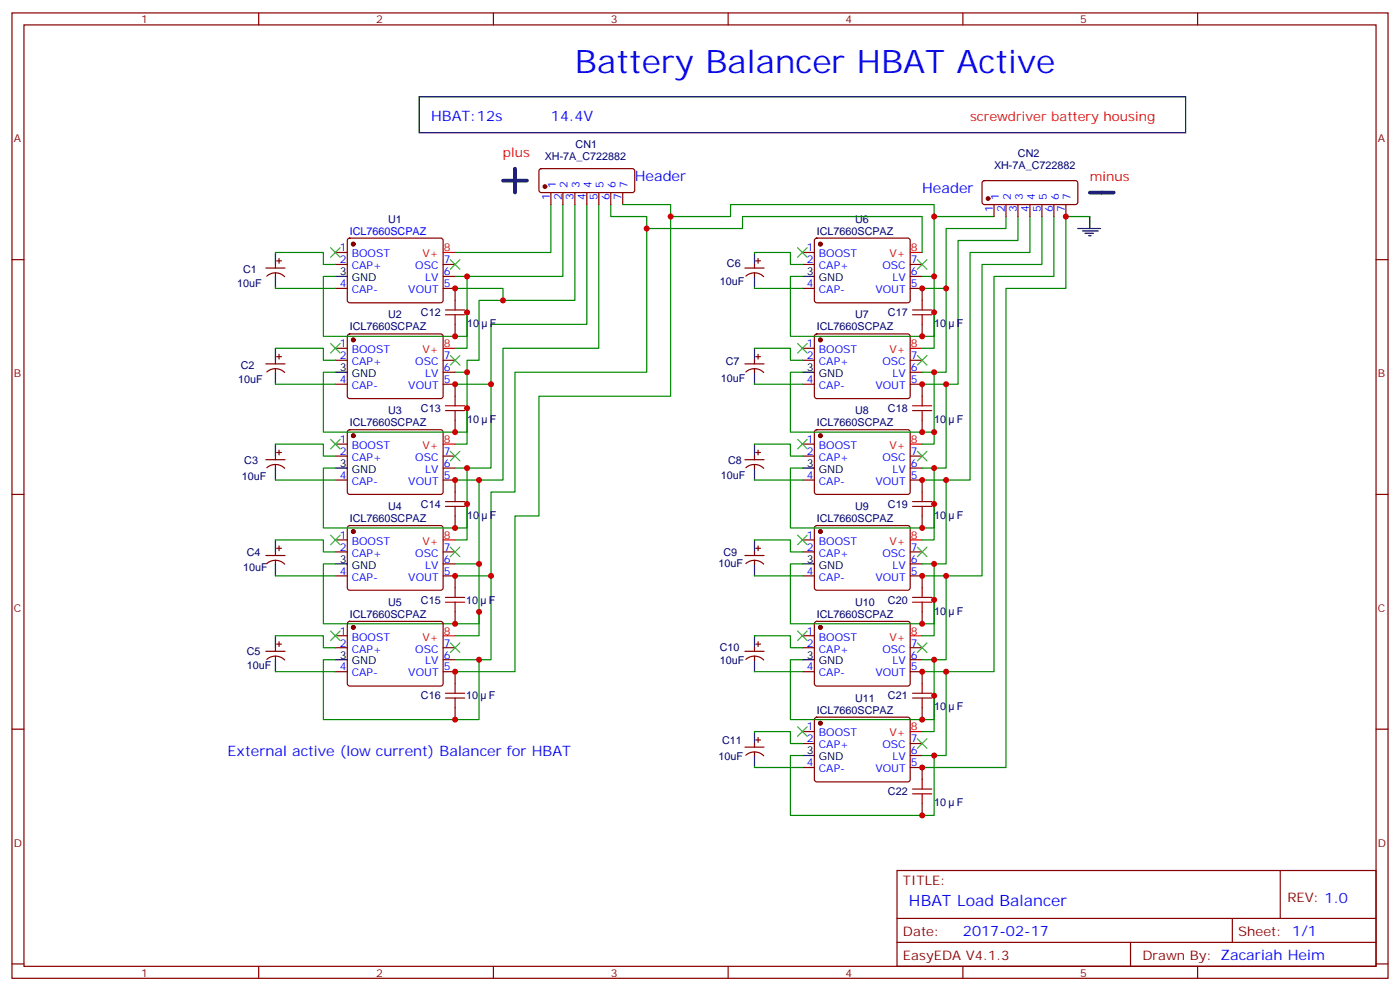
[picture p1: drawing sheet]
<svg xmlns="http://www.w3.org/2000/svg" width="412mm" height="292mm" viewBox="0 0 412 292" stroke-linecap="round" stroke-linejoin="round" font-family="sans-serif">
<g fill="none" stroke="#870000" stroke-width=".35">
<path d="M3.5 3.8h405.4v284.3h-405.4zM7.1 7.3h398.2v277.3h-398.2zM76.2 3.8v3.5M145.3 3.8v3.5M214.5 3.8v3.5M283.6 3.8v3.5M352.8 3.8v3.5M159 49.9l.5-.2h27l.5 .7v5.6l-.3 .5-.4 .2h-26.8l-.5-.2-.3-.5v-5.6zM162.3 56.7v3.6M165.8 56.7v3.6M169.3 56.7v3.6M172.9 56.7v3.6"/>
<path d="M176.4 56.7v3.6M179.9 56.7v3.6M183.4 56.7v3.6M289.5 53.4l.5-.2 27.1 .1 .4 .6v5.6l-.2 .5-.5 .3h-26.8l-.5-.3-.2-.5v-5.6zM3.5 76.5h3.6M78.3 79h5.7M81.1 77.9v1.1M81.5 76.8h1.4M82.2 76.1v1.4M98.8 74.4h3.5M98.8 77.9h3.5M102.5 70.3l.5-.2 27.1 .1 .4 .6v18l-.7 .4-27.1-.1-.4-.6v-17.7z"/>
<path d="M130.5 77.9h3.6M219.4 79h5.7M222.2 77.9v1.1M222.6 76.8h1.4M223.3 76.1v1.4M236.4 74.4h3.5M236.4 77.9h3.5M240.1 70.3l.5-.2 27.1 .1 .4 .6-.1 18-.6 .4-27.1-.1-.4-.6v-17.7zM268.1 77.9h3.5M292.8 60.3v3.5M296.3 60.3v3.5M299.9 60.3v3.5"/>
<path d="M303.4 60.3v3.5M306.9 60.3v3.5M310.4 60.3v3.5M314 60.3v3.5M405.3 76.5h3.6M78.6 81.3a3.8 3.8 0 0 1 5.2 .2M81.1 80.4v1M98.8 84.9h3.5M102.5 98.6l.5-.2h27.1l.4 .7v17.9l-.7 .4-27.1-.1-.4-.6v-17.6zM130.5 84.9h3.6v3.6M130.5 81.4h3.6M134.1 95.5v3.6"/>
<path d="M219.7 81.3a3.8 3.8 0 0 1 5.3 .2M222.2 80.4v1M236.4 84.9h3.5M240.1 98.6l.5-.2h27.1l.4 .7-.1 17.9-.6 .4-27.1-.1-.4-.6v-17.6zM268.1 84.9h3.5v3.6M268.1 81.4h3.5M271.6 95.5v3.6M78.3 107.2h5.7M78.6 109.6a3.8 3.8 0 0 1 5.2 .1M81.1 106.1v1.1M81.1 108.6v1M81.5 105.1h1.4"/>
<path d="M82.2 104.4v1.4M98.8 102.6h3.5M98.8 106.1h3.5M98.8 113.2h3.5M130.5 106.1h3.6M130.5 113.2h3.6v3.5M130.5 109.6h3.6M219.4 107.2h5.7M219.7 109.6a3.8 3.8 0 0 1 5.3 .1M222.2 106.1v1.1M222.2 108.6v1M222.6 105.1h1.4"/>
<path d="M223.3 104.4v1.4M236.4 102.6h3.5M236.4 106.1h3.5M236.4 113.2h3.5M268.1 106.1h3.5M268.1 113.2h3.5v3.5M268.1 109.6h3.5M78.3 135.4h5.7M78.6 137.8a3.8 3.8 0 0 1 5.2 .1M81.1 134.3v1.1M81.1 136.8v1.1M81.5 133.3h1.4"/>
<path d="M82.2 132.6v1.4M98.8 130.8h3.5M98.8 134.3h3.5M102.5 126.8l.5-.2h27.1l.4 .7v17.9l-.7 .4h-27.1l-.4-.7v-17.6zM130.5 134.3h3.6M130.5 137.9h3.6M134.1 123.8v3.5M219.4 135.4h5.7M219.7 137.8a3.8 3.8 0 0 1 5.3 .1M222.2 134.3v1.1M222.2 136.8v1.1M222.6 133.3h1.4"/>
<path d="M223.3 132.6v1.4M236.4 130.8h3.5M236.4 134.3h3.5M240.1 126.8l.5-.2h27.1l.4 .7-.1 17.9-.6 .4h-27.1l-.4-.7v-17.6zM268.1 134.3h3.5M268.1 137.9h3.5M271.6 123.8v3.5M3.5 145.6h3.6M98.8 141.4h3.5M98.8 159h3.5M102.5 155l.5-.2 27.1 .1 .4 .6v17.9l-.7 .4h-27.1l-.4-.7v-17.6zM130.5 141.4h3.6v3.5"/>
<path d="M134.1 152v3.5M236.4 141.4h3.5M236.4 159h3.5M240.1 155l.5-.2 27.1 .1 .4 .6-.1 17.9-.6 .4h-27.1l-.4-.7v-17.6zM268.1 141.4h3.5v3.5M271.6 152v3.5M405.3 145.6h3.6M78.3 163.6h5.7M78.6 166a3.8 3.8 0 0 1 5.2 .2M81.1 162.6v1M81.1 165v1.1M81.5 161.5h1.4"/>
<path d="M82.2 160.8v1.4M98.8 162.6h3.5M98.8 169.6h3.5M130.5 162.6h3.6M130.5 169.6h3.6v3.5M130.5 166.1h3.6M219.4 163.6h5.7M219.7 166a3.8 3.8 0 0 1 5.3 .2M222.2 162.6v1M222.2 165v1.1M222.6 161.5h1.4M223.3 160.8v1.4"/>
<path d="M236.4 162.6h3.5M236.4 169.6h3.5M268.1 162.6h3.5M268.1 169.6h3.5v3.5M268.1 166.1h3.5M78.3 191.8h5.7M78.6 194.2a3.8 3.8 0 0 1 5.2 .2M81.1 190.8v1M81.1 193.3v1M81.5 189.7h1.4M82.2 189v1.4M98.8 187.3h3.5"/>
<path d="M98.8 190.8h3.5M98.8 197.8h3.5M102.5 183.2l.5-.2 27.1 .1 .4 .6v17.9l-.7 .5-27.1-.1-.4-.6v-17.7zM130.5 190.8h3.6M130.5 197.8h3.6v3.6M130.5 194.3h3.6M134.1 180.2v3.5M219.4 191.8h5.7M219.7 194.2a3.8 3.8 0 0 1 5.3 .2M222.2 190.8v1M222.2 193.3v1M222.6 189.7h1.4"/>
<path d="M223.3 189v1.4M236.4 187.3h3.5M236.4 190.8h3.5M236.4 197.8h3.5M240.1 183.2l.5-.2 27.1 .1 .4 .6-.1 17.9-.6 .5-27.1-.1-.4-.6v-17.7zM268.1 190.8h3.5M268.1 197.8h3.5v3.6M268.1 194.3h3.5M271.6 180.2v3.5M3.5 214.8h3.6M134.1 208.4v3.5M222.2 219v1.1"/>
<path d="M222.6 217.9h1.4M223.3 217.2v1.5M236.4 215.5h3.5M236.4 219h3.5M240.1 211.4l.5-.2 27.1 .1 .4 .6-.1 18-.6 .4-27.1-.1-.4-.6v-17.7zM268.1 219h3.5M271.6 208.4v3.5M405.3 214.8h3.6M219.4 220.1h5.7M219.7 222.4a3.8 3.8 0 0 1 5.3 .2M222.2 221.5v1M236.4 226.1h3.5"/>
<path d="M268.1 226.1h3.5v3.5M268.1 222.5h3.5M271.6 236.6v3.6M264.2 256.4h141.1v28.2h-141.1zM377.1 256.4v14.1M264.2 270.5h141.1M264.2 277.6h141.1M333 277.6v7M363 270.5v7.1M3.5 283.9h3.6M76.2 284.6v3.5M145.3 284.6v3.5"/>
<path d="M214.5 284.6v3.5M283.6 284.6v3.5M352.8 284.6v3.5M405.3 283.9h3.6"/>
</g>
<g fill="#870000" stroke="#870000" stroke-width=".35">
<circle cx="104.1" cy="71.9" r=".53"/>
<circle cx="104.1" cy="100.1" r=".53"/>
<circle cx="104.1" cy="128.3" r=".53"/>
<circle cx="104.1" cy="156.6" r=".53"/>
<circle cx="241.7" cy="71.9" r=".53"/>
<circle cx="241.7" cy="100.1" r=".53"/>
<circle cx="241.7" cy="128.3" r=".53"/>
<circle cx="241.7" cy="156.6" r=".53"/>
<circle cx="241.7" cy="184.8" r=".53"/>
<circle cx="241.7" cy="213" r=".53"/>
<circle cx="104.1" cy="184.8" r=".53"/>
<circle cx="160.5" cy="55" r=".53"/>
<circle cx="291" cy="58.5" r=".53"/>
</g>
<g fill="none" stroke="#000" stroke-width=".35">
<path d="M123.5 28.5h225.7v10.6h-225.7zM81.1 74.4v3.5M222.2 74.4v3.5M317.5 67.3h6.7M318.9 68h4.6M319.6 68.7h2.5M320.7 69.4h.7M321 63.8v3.5M81.1 81.4v3.5M98.8 81.4h3.5M222.2 81.4v3.5M236.4 81.4h3.5"/>
<path d="M81.1 102.6v3.5M81.1 109.6v3.6M98.8 109.6h3.5M222.2 102.6v3.5M222.2 109.6v3.6M236.4 109.6h3.5M81.1 130.8v3.5M81.1 137.9v3.5M98.8 137.9h3.5M222.2 130.8v3.5M222.2 137.9v3.5M236.4 137.9h3.5"/>
<path d="M81.1 159v3.6M222.2 159v3.6M81.1 166.1v3.5M98.8 166.1h3.5M222.2 166.1v3.5M236.4 166.1h3.5M81.1 187.3v3.5M81.1 194.3v3.5M98.8 194.3h3.5M222.2 187.3v3.5M222.2 194.3v3.5M236.4 194.3h3.5"/>
<path d="M222.2 215.5v3.5M222.2 222.5v3.6M236.4 222.5h3.5"/>
</g>
<path d="M130.5 74.4h3.6M268.1 74.4h3.5M130.5 102.6h3.6M268.1 102.6h3.5M130.5 130.8h3.6M268.1 130.8h3.5M130.5 159h3.6M268.1 159h3.5M130.5 187.3h3.6M268.1 187.3h3.5M268.1 215.5h3.5" fill="none" stroke="#f00" stroke-width=".35"/>
<g fill="none" stroke="#008700" stroke-width=".35">
<path d="M81.1 74.4h14.1v3.5h3.6M162.3 60.3v14.1h-28.2M165.8 60.3v21.1h-28.2M169.3 60.3v28.2h-21.1v-3.6h-14.1M172.9 60.3v35.2h-28.3v17.7h-10.5M176.4 60.3v42.3h-28.2v38.8h-14.1M179.9 60.3v3.5h10.6v45.8h-38.8v35.3h-7.1v24.7h-10.5M183.4 60.3h14.2v3.5M190.5 67.3h28.2v-3.5h52.9v10.6M222.2 74.4h10.6v3.5h3.6M275.2 63.8h17.6M296.3 63.8v3.5h-17.6v17.6"/>
<path d="M299.9 63.8v7h-17.7v42.4h-3.5M303.4 63.8v10.6h-17.6v67h-7.1M306.9 63.8v14.1h-17.6v91.7h-10.6M310.4 63.8v17.6h-17.6v116.4h-14.1M321 63.8h-7v21.1h-17.7v141.2h-24.7M81.1 84.9h17.7M98.8 81.4h-3.6v17.7h42.4v-17.7h-3.5M137.6 92v10.6h-3.5M148.2 88.5h-7.1v17.6h-3.5v3.5h-3.5M222.2 84.9h14.2M236.4 81.4h-3.6v17.7h42.4v-17.7h-3.6M271.6 84.9h7.1v24.7h-7.1"/>
<path d="M275.2 81.4v-21.1h-60v3.5h-17.6v52.9h-38.9v35.3h-7v45.8h-17.6M275.2 92v10.6h-3.6M81.1 102.6h14.1v3.5h3.6M81.1 113.2h17.7M98.8 109.6h-3.6v17.7h42.4v-17.7M144.6 113.2v24.7h-10.5M222.2 102.6h10.6v3.5h3.6M222.2 113.2h14.2M236.4 109.6h-3.6v17.7h42.4v3.5h-3.6M271.6 113.2h7.1v24.7h-3.5M275.2 109.6v17.7M81.1 130.8h14.1v3.5h3.6"/>
<path d="M98.8 137.9h-3.6v17.6h42.4v-17.6M137.6 120.2v10.6h-3.5M222.2 130.8h10.6v3.5h3.6M236.4 137.9h-3.6v17.6h42.4v-17.6h-3.6M81.1 159h14.1v3.6h3.6M81.1 141.4h17.7M137.6 148.4v10.6h-3.5M141.1 141.4v24.7h-7M222.2 159h10.6v3.6h3.6M222.2 141.4h14.2M271.6 141.4h7.1v24.7h-3.5M275.2 148.4v10.6h-3.6"/>
<path d="M81.1 169.6h17.7M98.8 166.1h-3.6v17.6h45.9v-3.5M141.1 166.1v21.2h-7M144.6 169.6v24.7h-10.5M222.2 169.6h14.2M236.4 166.1h-3.6v17.6h42.4v-17.6h-3.6M271.6 169.6h7.1v24.7h-3.5M275.2 176.7v10.6h-3.6M81.1 187.3h14.1v3.5h3.6M81.1 197.8h17.7M98.8 194.3h-3.6v17.6h45.9v-17.6M222.2 187.3h10.6v3.5h3.6"/>
<path d="M222.2 197.8h14.2M236.4 194.3h-3.6v17.6h42.4v-17.6h-3.6M271.6 197.8h7.1v24.7h-3.5M222.2 215.5h10.6v3.5h3.6M275.2 204.9v10.6h-3.6M222.2 226.1h14.2M236.4 222.5h-3.6v17.7h42.4v-17.7h-3.6"/>
</g>
<path d="M151.7 49.7v3.5h-3.5M155.2 53.2h-3.5v3.5M321 56.7h7.1" fill="none" stroke="#000" stroke-width="1.1"/>
<g fill="none" stroke="#3c3" stroke-width=".35">
<path d="M97.4 73l2.8 2.8M100.2 73l-2.8 2.8M132.6 76.5l2.9 2.8M135.5 76.5l-2.9 2.8M234.9 73l2.9 2.8M237.8 73l-2.9 2.8M270.2 76.5l2.8 2.8M273 76.5l-2.8 2.8M97.4 101.2l2.8 2.8M100.2 101.2l-2.8 2.8M132.6 104.7l2.9 2.8M135.5 104.7l-2.9 2.8"/>
<path d="M234.9 101.2l2.9 2.8M237.8 101.2l-2.9 2.8M270.2 104.7l2.8 2.8M273 104.7l-2.8 2.8M97.4 129.4l2.8 2.8M100.2 129.4l-2.8 2.8M132.6 132.9l2.9 2.8M135.5 132.9l-2.9 2.8M234.9 129.4l2.9 2.8M237.8 129.4l-2.9 2.8M270.2 132.9l2.8 2.8M273 132.9l-2.8 2.8"/>
<path d="M97.4 157.6l2.8 2.8M100.2 157.6l-2.8 2.8M234.9 157.6l2.9 2.8M237.8 157.6l-2.9 2.8M132.6 161.1l2.9 2.9M135.5 161.1l-2.9 2.9M270.2 161.1l2.8 2.9M273 161.1l-2.8 2.9M97.4 185.8l2.8 2.9M100.2 185.8l-2.8 2.9M132.6 189.4l2.9 2.8M135.5 189.4l-2.9 2.8"/>
<path d="M234.9 185.8l2.9 2.9M237.8 185.8l-2.9 2.9M270.2 189.4l2.8 2.8M273 189.4l-2.8 2.8M234.9 214.1l2.9 2.8M237.8 214.1l-2.9 2.8M270.2 217.6l2.8 2.8M273 217.6l-2.8 2.8"/>
</g>
<g fill="none" stroke="#a10000" stroke-width=".35">
<path d="M131.2 92.7h5.7M131.2 91.3h5.7M134.1 88.5v2.8M134.1 92.7v2.8M268.8 92.7h5.7M268.8 91.3h5.7M271.6 88.5v2.8M271.6 92.7v2.8M131.2 119.5h5.7M134.1 116.7v2.8M268.8 119.5h5.7M271.6 116.7v2.8"/>
<path d="M131.2 120.9h5.7M134.1 120.9v2.9M268.8 120.9h5.7M271.6 120.9v2.9M131.2 149.2h5.7M131.2 147.7h5.7M134.1 144.9v2.8M134.1 149.2v2.8M268.8 149.2h5.7M268.8 147.7h5.7M271.6 144.9v2.8M271.6 149.2v2.8"/>
<path d="M131.2 177.4h5.7M131.2 176h5.7M134.1 173.1v2.9M134.1 177.4v2.8M268.8 177.4h5.7M268.8 176h5.7M271.6 173.1v2.9M271.6 177.4v2.8M131.2 205.6h5.7M131.2 204.2h5.7M134.1 201.4v2.8M134.1 205.6v2.8"/>
<path d="M268.8 205.6h5.7M268.8 204.2h5.7M271.6 201.4v2.8M271.6 205.6v2.8M268.8 233.8h5.7M268.8 232.4h5.7M271.6 229.6v2.8M271.6 233.8v2.8"/>
</g>
<g fill="#c00">
<circle cx="137.6" cy="92" r=".88"/>
<circle cx="137.6" cy="81.4" r=".88"/>
<circle cx="148.2" cy="88.5" r=".88"/>
<circle cx="137.6" cy="109.6" r=".88"/>
<circle cx="137.6" cy="120.2" r=".88"/>
<circle cx="144.6" cy="113.2" r=".88"/>
<circle cx="137.6" cy="137.9" r=".88"/>
<circle cx="137.6" cy="148.4" r=".88"/>
<circle cx="141.1" cy="141.4" r=".88"/>
<circle cx="141.1" cy="166.1" r=".88"/>
<circle cx="144.6" cy="169.6" r=".88"/>
<circle cx="141.1" cy="194.3" r=".88"/>
<circle cx="141.1" cy="180.2" r=".88"/>
<circle cx="275.2" cy="92" r=".88"/>
<circle cx="275.2" cy="148.4" r=".88"/>
<circle cx="275.2" cy="176.7" r=".88"/>
<circle cx="275.2" cy="204.9" r=".88"/>
<circle cx="275.2" cy="137.9" r=".88"/>
<circle cx="275.2" cy="166.1" r=".88"/>
<circle cx="275.2" cy="222.5" r=".88"/>
<circle cx="275.2" cy="81.4" r=".88"/>
<circle cx="278.7" cy="84.9" r=".88"/>
<circle cx="275.2" cy="194.3" r=".88"/>
<circle cx="275.2" cy="109.6" r=".88"/>
<circle cx="278.7" cy="113.2" r=".88"/>
<circle cx="278.7" cy="141.4" r=".88"/>
<circle cx="278.7" cy="169.6" r=".88"/>
<circle cx="278.7" cy="197.8" r=".88"/>
<circle cx="190.5" cy="67.3" r=".88"/>
<circle cx="275.2" cy="63.8" r=".88"/>
<circle cx="134.1" cy="84.9" r=".88"/>
<circle cx="134.1" cy="113.2" r=".88"/>
<circle cx="134.1" cy="141.4" r=".88"/>
<circle cx="134.1" cy="169.6" r=".88"/>
<circle cx="134.1" cy="197.8" r=".88"/>
<circle cx="271.6" cy="84.9" r=".88"/>
<circle cx="271.6" cy="113.2" r=".88"/>
<circle cx="271.6" cy="141.4" r=".88"/>
<circle cx="271.6" cy="169.6" r=".88"/>
<circle cx="271.6" cy="197.8" r=".88"/>
<circle cx="271.6" cy="226.1" r=".88"/>
<circle cx="134.1" cy="211.9" r=".88"/>
<circle cx="134.1" cy="183.7" r=".88"/>
<circle cx="134.1" cy="155.5" r=".88"/>
<circle cx="134.1" cy="127.3" r=".88"/>
<circle cx="134.1" cy="99.1" r=".88"/>
<circle cx="271.6" cy="240.2" r=".88"/>
<circle cx="271.6" cy="211.9" r=".88"/>
<circle cx="271.6" cy="183.7" r=".88"/>
<circle cx="271.6" cy="155.5" r=".88"/>
<circle cx="271.6" cy="127.3" r=".88"/>
<circle cx="275.2" cy="127.3" r=".88"/>
<circle cx="271.6" cy="99.1" r=".88"/>
<circle cx="197.6" cy="63.8" r=".88"/>
<circle cx="314" cy="63.8" r=".88"/>
</g>
<text font-size="9.5" fill="#00f" x="169.3" y="21.4">Battery Balancer HBAT Active</text>
<text font-size="4.6" fill="#00f" x="267.8" y="267">HBAT Load Balancer</text>
<g font-size="4.2" fill="#00f">
<text x="127" y="35.6">HBAT:12s</text>
<text x="162.3" y="35.6">14.4V</text>
<text x="187" y="53.2">Header</text>
<text x="271.6" y="56.7">Header</text>
<text x="67" y="222.5">External active (low current) Balancer for HBAT</text>
<text x="283.6" y="275.8">2017-02-17</text>
</g>
<g font-size="3.9" fill="#f00">
<text x="285.8" y="35.6">screwdriver battery housing</text>
<text x="148.2" y="46.1">plus</text>
<text x="321" y="53.2">minus</text>
</g>
<g font-size="3.9" fill="#800">
<text x="266" y="260.6">TITLE:</text>
<text x="379.2" y="265.6">REV: 1.0</text>
<text x="266" y="275.8">Date:</text>
<text x="364.8" y="275.8">Sheet: 1/1</text>
<text x="266" y="282.9">EasyEDA V4.1.3</text>
<text x="336.5" y="282.9">Drawn By: Zacariah Heim</text>
</g>
<g font-size="3.2" fill="#800">
<text x="41.6" y="6.8">1</text>
<text x="110.8" y="6.8">2</text>
<text x="179.9" y="6.8">3</text>
<text x="249.1" y="6.8">4</text>
<text x="318.2" y="6.8">5</text>
<text x="4.1" y="41.9">A</text>
<text x="405.9" y="41.9">A</text>
<text x="4.1" y="111.1">B</text>
<text x="405.9" y="111.1">B</text>
<text x="4.1" y="180.2">C</text>
<text x="405.9" y="180.2">C</text>
<text x="4.1" y="249.3">D</text>
<text x="405.9" y="249.3">D</text>
<text x="41.6" y="287.6">1</text>
<text x="110.8" y="287.6">2</text>
<text x="179.9" y="287.6">3</text>
<text x="249.1" y="287.6">4</text>
<text x="318.2" y="287.6">5</text>
</g>
<g font-size="3.2" fill="#000080">
<text x="160.5" y="47.3">XH-7A_C722882</text>
<text x="169.6" y="43.7">CN1</text>
<text x="299.9" y="46.1">CN2</text>
<text x="292.8" y="49.7">XH-7A_C722882</text>
<text x="114.3" y="65.5">U1</text>
<text x="251.9" y="65.5">U6</text>
<text x="240.6" y="69.1">ICL7660SCPAZ</text>
<text x="71.6" y="80.4">C1</text>
<text x="212" y="83.9">10uF</text>
<text x="214.1" y="78.6">C6</text>
<text x="69.8" y="84.6">10uF</text>
<text x="114.3" y="93.8">U2</text>
<text x="124" y="93.1">C12</text>
<text x="251.9" y="93.8">U7</text>
<text x="261.6" y="93.1">C17</text>
<text x="103" y="97.3">ICL7660SCPAZ</text>
<text x="137.6" y="96.3">10</text>
<text x="144.3" y="96.3">F</text>
<text x="240.6" y="97.3">ICL7660SCPAZ</text>
<text x="275.2" y="96.3">10</text>
<text x="281.9" y="96.3">F</text>
<text x="213.8" y="107.5">C7</text>
<text x="70.2" y="112.8">10uF</text>
<text x="70.9" y="108.6">C2</text>
<text x="212.4" y="112.5">10uF</text>
<text x="103" y="125.5">ICL7660SCPAZ</text>
<text x="114.3" y="122">U3</text>
<text x="124" y="121.3">C13</text>
<text x="137.6" y="124.6">10</text>
<text x="144.3" y="124.6">F</text>
<text x="240.6" y="125.5">ICL7660SCPAZ</text>
<text x="251.9" y="122">U8</text>
<text x="261.6" y="121.3">C18</text>
<text x="275.2" y="124.6">10</text>
<text x="281.9" y="124.6">F</text>
<text x="72" y="136.8">C3</text>
<text x="214.5" y="136.8">C8</text>
<text x="71.3" y="141.4">10uF</text>
<text x="212.4" y="141">10uF</text>
<text x="124" y="149.6">C14</text>
<text x="261.6" y="149.6">C19</text>
<text x="103" y="153.7">ICL7660SCPAZ</text>
<text x="114.3" y="150.2">U4</text>
<text x="137.6" y="152.8">10</text>
<text x="144.3" y="152.8">F</text>
<text x="240.6" y="153.7">ICL7660SCPAZ</text>
<text x="251.9" y="150.2">U9</text>
<text x="275.2" y="152.8">10</text>
<text x="281.9" y="152.8">F</text>
<text x="72.7" y="163.6">C4</text>
<text x="211.7" y="167.1">10uF</text>
<text x="213.1" y="163.6">C9</text>
<text x="71.6" y="168.2">10uF</text>
<text x="114.3" y="178.4">U5</text>
<text x="124" y="177.8">C15</text>
<text x="137.3" y="177.8">10</text>
<text x="144" y="177.8">F</text>
<text x="251.9" y="178.4">U10</text>
<text x="261.6" y="177.8">C20</text>
<text x="103" y="182">ICL7660SCPAZ</text>
<text x="240.6" y="182">ICL7660SCPAZ</text>
<text x="275.2" y="181">10</text>
<text x="281.9" y="181">F</text>
<text x="212" y="191.8">C10</text>
<text x="72.7" y="197.1">10uF</text>
<text x="72.7" y="192.9">C5</text>
<text x="212" y="195.7">10uF</text>
<text x="124" y="206">C16</text>
<text x="137.3" y="206">10</text>
<text x="144" y="206">F</text>
<text x="251.9" y="206.7">U11</text>
<text x="261.6" y="206">C21</text>
<text x="275.2" y="209.2">10</text>
<text x="281.9" y="209.2">F</text>
<text x="240.6" y="210.2">ICL7660SCPAZ</text>
<text x="212.7" y="219">C11</text>
<text x="211.7" y="223.9">10uF</text>
<text x="261.6" y="234.2">C22</text>
<text x="275.2" y="237.4">10</text>
<text x="281.9" y="237.4">F</text>
</g>
<g font-size="3.2" fill="#00f">
<text x="161.9" y="58.9" transform="rotate(-90 161.9 58.9)">1</text>
<text x="163.7" y="55.4" transform="rotate(-90 163.7 55.4)">1</text>
<text x="165.5" y="58.9" transform="rotate(-90 165.5 58.9)">2</text>
<text x="167.2" y="55.4" transform="rotate(-90 167.2 55.4)">2</text>
<text x="169" y="58.9" transform="rotate(-90 169 58.9)">3</text>
<text x="170.7" y="55.4" transform="rotate(-90 170.7 55.4)">3</text>
<text x="172.5" y="58.9" transform="rotate(-90 172.5 58.9)">4</text>
<text x="174.3" y="55.4" transform="rotate(-90 174.3 55.4)">4</text>
<text x="176" y="58.9" transform="rotate(-90 176 58.9)">5</text>
<text x="177.8" y="55.4" transform="rotate(-90 177.8 55.4)">5</text>
<text x="179.6" y="58.9" transform="rotate(-90 179.6 58.9)">6</text>
<text x="181.3" y="55.4" transform="rotate(-90 181.3 55.4)">6</text>
<text x="183.1" y="58.9" transform="rotate(-90 183.1 58.9)">7</text>
<text x="184.9" y="55.4" transform="rotate(-90 184.9 55.4)">7</text>
<text x="294.2" y="58.9" transform="rotate(-90 294.2 58.9)">1</text>
<text x="297.7" y="58.9" transform="rotate(-90 297.7 58.9)">2</text>
<text x="301.3" y="58.9" transform="rotate(-90 301.3 58.9)">3</text>
<text x="304.8" y="58.9" transform="rotate(-90 304.8 58.9)">4</text>
<text x="308.3" y="58.9" transform="rotate(-90 308.3 58.9)">5</text>
<text x="311.9" y="58.9" transform="rotate(-90 311.9 58.9)">6</text>
<text x="315.4" y="58.9" transform="rotate(-90 315.4 58.9)">7</text>
<text x="292.5" y="62.4" transform="rotate(-90 292.5 62.4)">1</text>
<text x="296" y="62.4" transform="rotate(-90 296 62.4)">2</text>
<text x="299.5" y="62.4" transform="rotate(-90 299.5 62.4)">3</text>
<text x="303" y="62.4" transform="rotate(-90 303 62.4)">4</text>
<text x="306.6" y="62.4" transform="rotate(-90 306.6 62.4)">5</text>
<text x="310.1" y="62.4" transform="rotate(-90 310.1 62.4)">6</text>
<text x="313.6" y="62.4" transform="rotate(-90 313.6 62.4)">7</text>
<text x="103" y="69.1">ICL7660SCPAZ</text>
<text x="100.1" y="74">1</text>
<text x="100.1" y="77.5">2</text>
<text x="103.6" y="75.8">BOOST</text>
<text x="130.7" y="77.5">7</text>
<text x="237.7" y="74">1</text>
<text x="237.7" y="77.5">2</text>
<text x="241.2" y="75.8">BOOST</text>
<text x="268.3" y="77.5">7</text>
<text x="103.6" y="79.3">CAP+</text>
<text x="122.3" y="79.3">OSC</text>
<text x="125.3" y="82.8">LV</text>
<text x="130.7" y="81.1">6</text>
<text x="241.2" y="79.3">CAP+</text>
<text x="259.9" y="79.3">OSC</text>
<text x="262.9" y="82.8">LV</text>
<text x="268.3" y="81.1">6</text>
<text x="100.1" y="84.6">4</text>
<text x="103.6" y="86.4">CAP-</text>
<text x="120.3" y="86.4">VOUT</text>
<text x="130.7" y="84.6">5</text>
<text x="237.7" y="84.6">4</text>
<text x="241.2" y="86.4">CAP-</text>
<text x="257.9" y="86.4">VOUT</text>
<text x="268.3" y="84.6">5</text>
<text x="100.1" y="102.2">1</text>
<text x="100.1" y="105.8">2</text>
<text x="103.6" y="104">BOOST</text>
<text x="103.6" y="107.5">CAP+</text>
<text x="122.3" y="107.5">OSC</text>
<text x="130.7" y="105.8">7</text>
<text x="237.7" y="102.2">1</text>
<text x="237.7" y="105.8">2</text>
<text x="241.2" y="104">BOOST</text>
<text x="241.2" y="107.5">CAP+</text>
<text x="259.9" y="107.5">OSC</text>
<text x="268.3" y="105.8">7</text>
<text x="100.1" y="112.8">4</text>
<text x="125.3" y="111.1">LV</text>
<text x="130.7" y="112.8">5</text>
<text x="130.7" y="109.3">6</text>
<text x="237.7" y="112.8">4</text>
<text x="262.9" y="111.1">LV</text>
<text x="268.3" y="112.8">5</text>
<text x="268.3" y="109.3">6</text>
<text x="103.6" y="114.6">CAP-</text>
<text x="120.3" y="114.6">VOUT</text>
<text x="241.2" y="114.6">CAP-</text>
<text x="257.9" y="114.6">VOUT</text>
<text x="100.1" y="130.5">1</text>
<text x="237.7" y="130.5">1</text>
<text x="100.1" y="134">2</text>
<text x="103.6" y="132.2">BOOST</text>
<text x="103.6" y="135.7">CAP+</text>
<text x="122.3" y="135.7">OSC</text>
<text x="130.7" y="137.5">6</text>
<text x="130.7" y="134">7</text>
<text x="237.7" y="134">2</text>
<text x="241.2" y="132.2">BOOST</text>
<text x="241.2" y="135.7">CAP+</text>
<text x="259.9" y="135.7">OSC</text>
<text x="268.3" y="137.5">6</text>
<text x="268.3" y="134">7</text>
<text x="100.1" y="141">4</text>
<text x="103.6" y="142.8">CAP-</text>
<text x="120.3" y="142.8">VOUT</text>
<text x="125.3" y="139.3">LV</text>
<text x="130.7" y="141">5</text>
<text x="237.7" y="141">4</text>
<text x="241.2" y="142.8">CAP-</text>
<text x="257.9" y="142.8">VOUT</text>
<text x="262.9" y="139.3">LV</text>
<text x="268.3" y="141">5</text>
<text x="100.1" y="158.7">1</text>
<text x="103.6" y="160.4">BOOST</text>
<text x="237.7" y="158.7">1</text>
<text x="241.2" y="160.4">BOOST</text>
<text x="100.1" y="162.2">2</text>
<text x="103.6" y="164">CAP+</text>
<text x="122.3" y="164">OSC</text>
<text x="125.3" y="167.5">LV</text>
<text x="130.7" y="165.7">6</text>
<text x="130.7" y="162.2">7</text>
<text x="237.7" y="162.2">2</text>
<text x="241.2" y="164">CAP+</text>
<text x="259.9" y="164">OSC</text>
<text x="262.9" y="167.5">LV</text>
<text x="268.3" y="165.7">6</text>
<text x="268.3" y="162.2">7</text>
<text x="100.1" y="169.3">4</text>
<text x="103.6" y="171">CAP-</text>
<text x="120.3" y="171">VOUT</text>
<text x="130.7" y="169.3">5</text>
<text x="237.7" y="169.3">4</text>
<text x="241.2" y="171">CAP-</text>
<text x="257.9" y="171">VOUT</text>
<text x="268.3" y="169.3">5</text>
<text x="100.1" y="186.9">1</text>
<text x="100.1" y="190.4">2</text>
<text x="103.6" y="188.7">BOOST</text>
<text x="130.7" y="190.4">7</text>
<text x="237.7" y="186.9">1</text>
<text x="237.7" y="190.4">2</text>
<text x="241.2" y="188.7">BOOST</text>
<text x="268.3" y="190.4">7</text>
<text x="100.1" y="197.5">4</text>
<text x="103.6" y="192.2">CAP+</text>
<text x="122.3" y="192.2">OSC</text>
<text x="125.3" y="195.7">LV</text>
<text x="130.7" y="197.5">5</text>
<text x="130.7" y="194">6</text>
<text x="237.7" y="197.5">4</text>
<text x="241.2" y="192.2">CAP+</text>
<text x="259.9" y="192.2">OSC</text>
<text x="262.9" y="195.7">LV</text>
<text x="268.3" y="197.5">5</text>
<text x="268.3" y="194">6</text>
<text x="103.6" y="199.2">CAP-</text>
<text x="120.3" y="199.2">VOUT</text>
<text x="241.2" y="199.2">CAP-</text>
<text x="257.9" y="199.2">VOUT</text>
<text x="237.7" y="215.1">1</text>
<text x="237.7" y="218.7">2</text>
<text x="241.2" y="216.9">BOOST</text>
<text x="241.2" y="220.4">CAP+</text>
<text x="259.9" y="220.4">OSC</text>
<text x="268.3" y="218.7">7</text>
<text x="237.7" y="225.7">4</text>
<text x="241.2" y="227.5">CAP-</text>
<text x="257.9" y="227.5">VOUT</text>
<text x="262.9" y="223.9">LV</text>
<text x="268.3" y="225.7">5</text>
<text x="268.3" y="222.2">6</text>
</g>
<g font-size="3.2" fill="#f00">
<text x="124.5" y="75.8">V+</text>
<text x="130.7" y="74">8</text>
<text x="262" y="75.8">V+</text>
<text x="268.3" y="74">8</text>
<text x="124.5" y="104">V+</text>
<text x="130.7" y="102.2">8</text>
<text x="262" y="104">V+</text>
<text x="268.3" y="102.2">8</text>
<text x="130.7" y="130.5">8</text>
<text x="268.3" y="130.5">8</text>
<text x="124.5" y="132.2">V+</text>
<text x="262" y="132.2">V+</text>
<text x="124.5" y="160.4">V+</text>
<text x="130.7" y="158.7">8</text>
<text x="262" y="160.4">V+</text>
<text x="268.3" y="158.7">8</text>
<text x="124.5" y="188.7">V+</text>
<text x="130.7" y="186.9">8</text>
<text x="262" y="188.7">V+</text>
<text x="268.3" y="186.9">8</text>
<text x="268.3" y="215.1">8</text>
<text x="262" y="216.9">V+</text>
</g>
<g font-size="3.2">
<text x="100.1" y="81.1">3</text>
<text x="103.6" y="82.8">GND</text>
<text x="237.7" y="81.1">3</text>
<text x="241.2" y="82.8">GND</text>
<text x="100.1" y="109.3">3</text>
<text x="103.6" y="111.1">GND</text>
<text x="237.7" y="109.3">3</text>
<text x="241.2" y="111.1">GND</text>
<text x="100.1" y="137.5">3</text>
<text x="237.7" y="137.5">3</text>
<text x="103.6" y="139.3">GND</text>
<text x="241.2" y="139.3">GND</text>
<text x="100.1" y="165.7">3</text>
<text x="103.6" y="167.5">GND</text>
<text x="237.7" y="165.7">3</text>
<text x="241.2" y="167.5">GND</text>
<text x="100.1" y="194">3</text>
<text x="103.6" y="195.7">GND</text>
<text x="237.7" y="194">3</text>
<text x="241.2" y="195.7">GND</text>
<text x="237.7" y="222.2">3</text>
<text x="241.2" y="223.9">GND</text>
</g>
</svg>
